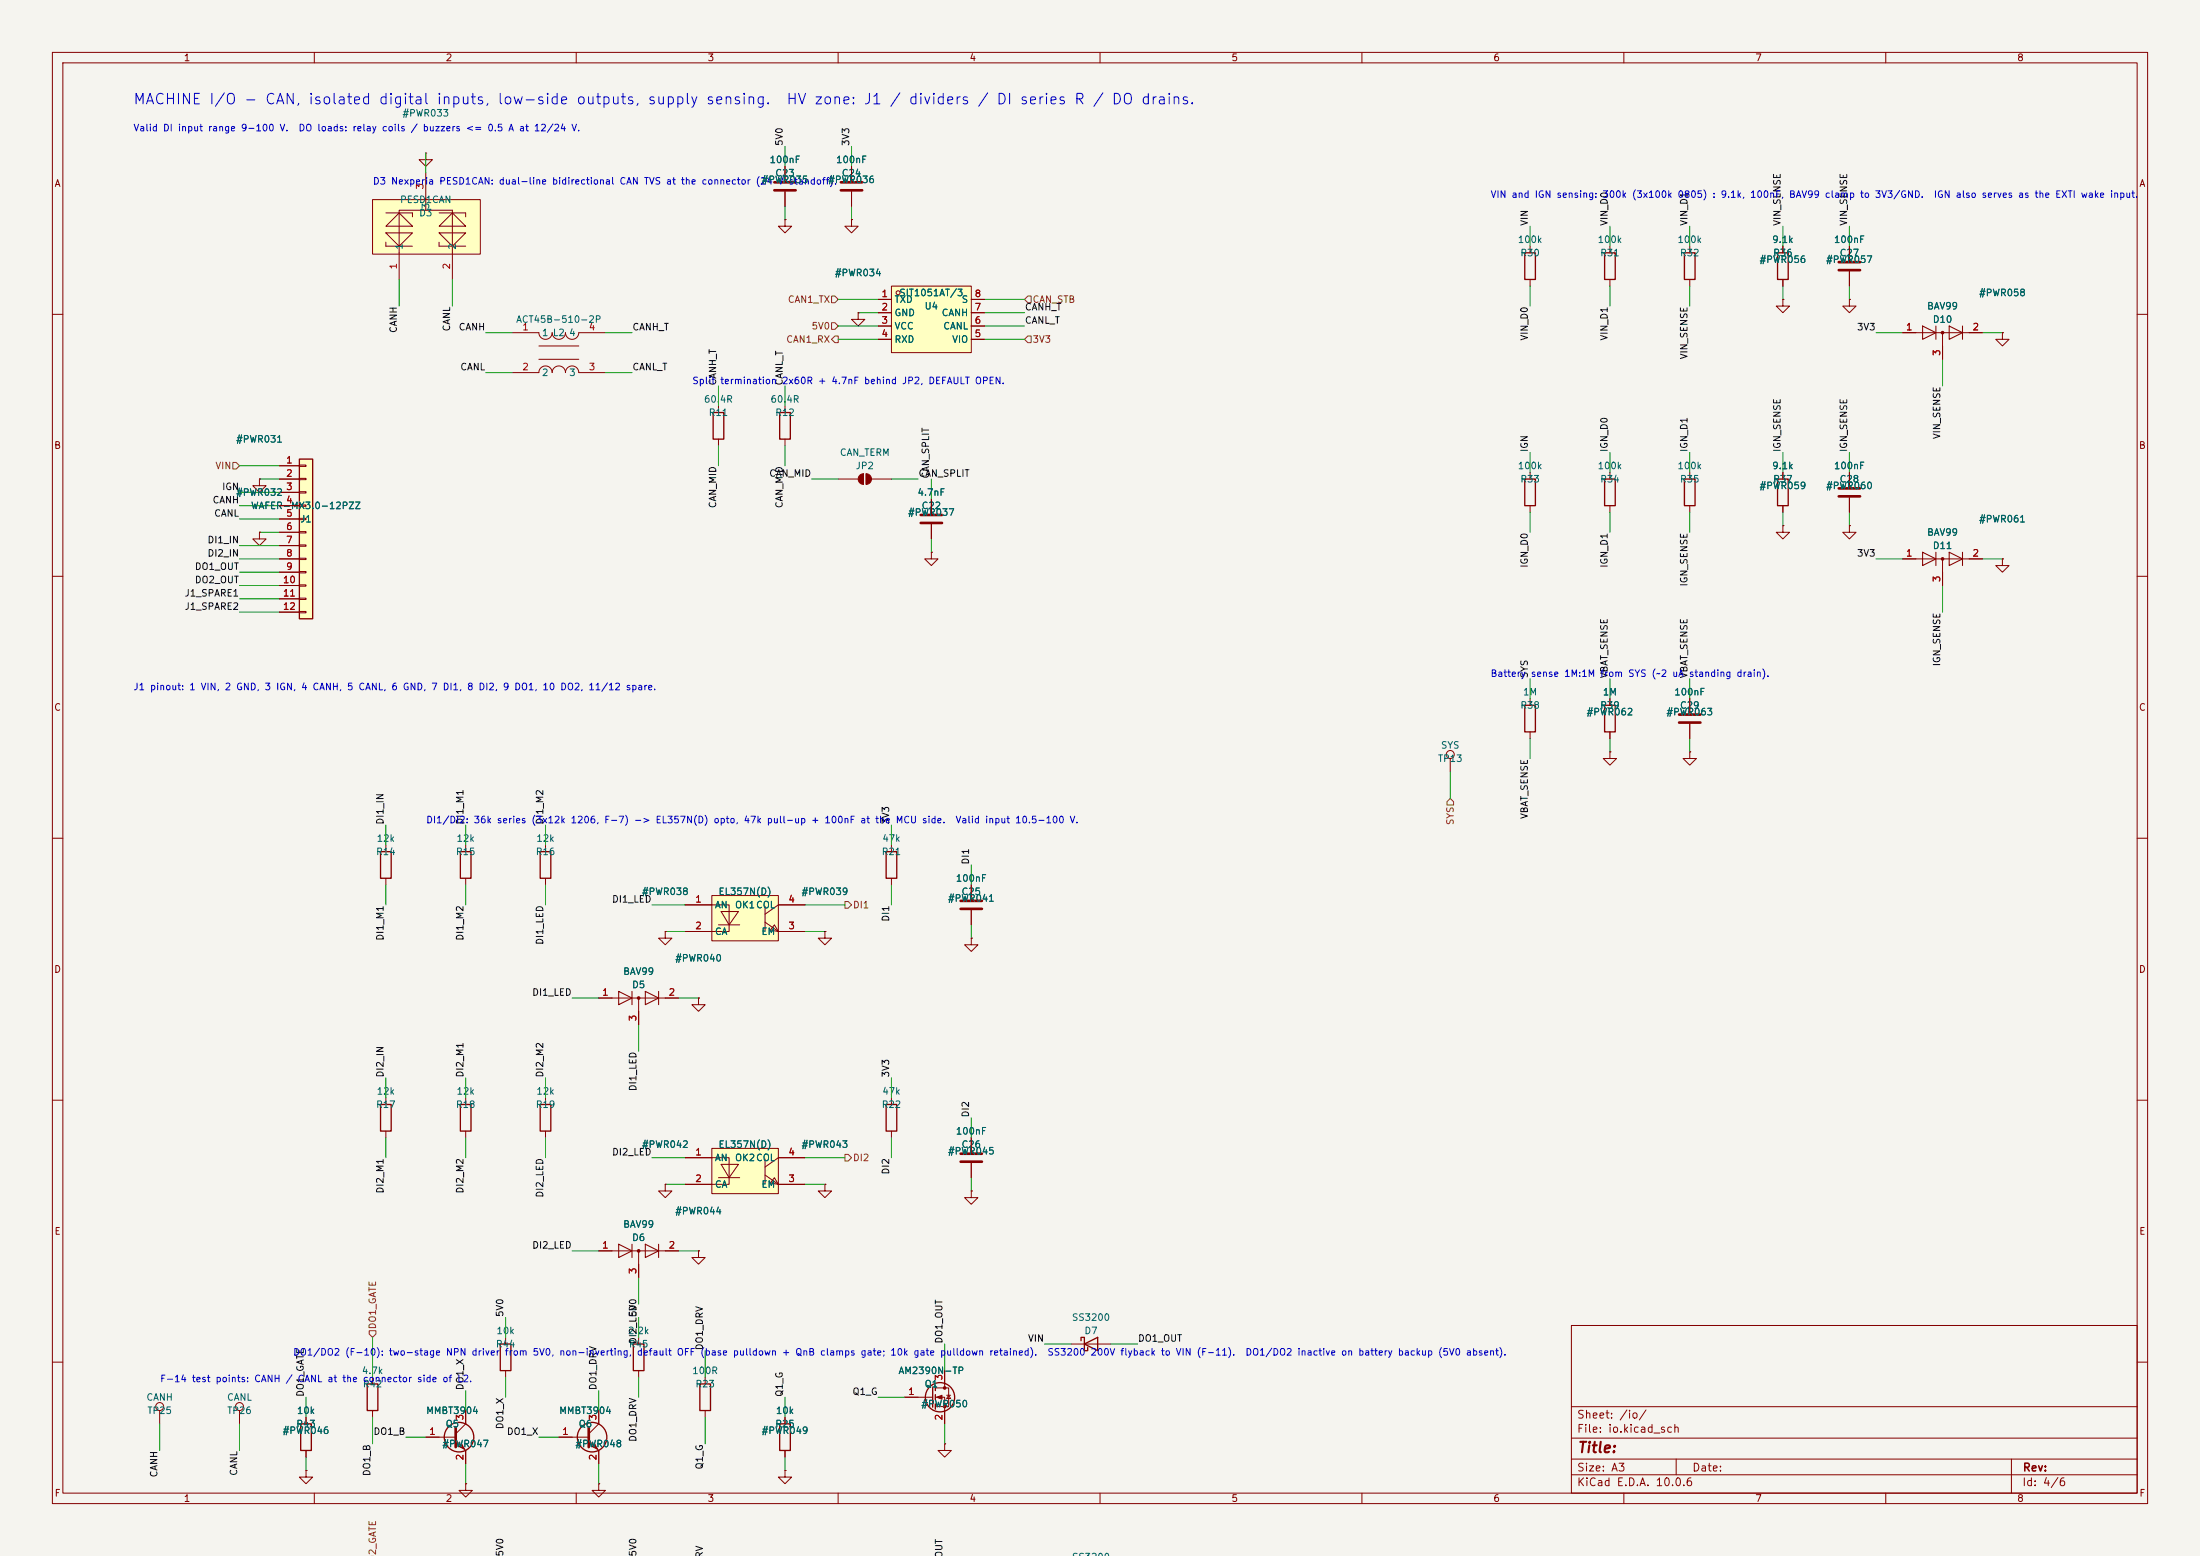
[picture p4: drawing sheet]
<svg xmlns="http://www.w3.org/2000/svg" width="420mm" height="297mm" viewBox="0 0 420 297" stroke-linecap="round" stroke-linejoin="round" font-family="sans-serif">
<path d="M0 0h420v297h-420z" fill="#f5f4ef" stroke="#f5f4ef" stroke-width=".19"/>
<g fill="none" stroke="#840000" stroke-width=".19">
<path d="M10 10h400v277h-400zM12 12h396v273h-396zM60 10v2M110 10v2M160 10v2M210 10v2M260 10v2M310 10v2M360 10v2M149.9 31.8v2.7M149.9 36.6v2.8M10 60h2"/>
<path d="M97.8 63.5h5.1a1.27 1.27 0 0 0 1.2 1.3 1.27 1.27 0 0 0 1.3-1.3 1.27 1.27 0 0 0 1.3 1.3 1.27 1.27 0 0 0 1.2-1.3 1.27 1.27 0 0 0 1.3 1.3 1.27 1.27 0 0 0 1.3-1.3h5.1M97.8 71.1h5.1a1.27 1.27 0 0 1 1.2-1.2 1.27 1.27 0 0 1 1.3 1.2 1.27 1.27 0 0 1 1.3-1.2 1.27 1.27 0 0 1 1.2 1.2 1.27 1.27 0 0 1 1.3-1.2 1.27 1.27 0 0 1 1.3 1.2h5.1M102.9 66h7.6M102.9 68.6h7.6M137.2 77.5v1.2M408 60h2M137.2 83.8v1.3M10 110h2M408 110h2M10 160h2M408 160h2M10 210h2"/>
<path d="M170.2 209.6v1.2M170.2 215.9v1.3M185.4 217.2v2.8M408 210h2M114.3 238.8h15.2M121.9 238.8v5M133.3 238.8v1.2h1.3l-1.3 1.3-1.2-1.3h1.2M133.3 238.8h.1M157.5 226.1v1.2h1.2l-1.2 1.3-1.3-1.3h1.3M157.5 226.1h.1M185.4 227.3v1.3h1.3l-1.3 1.3-1.3-1.3h1.3M185.4 227.3h.1"/>
<path d="M185.4 222v2.8M300 253h108v32h-108zM10 260h2M300 278.5h108M300 274.5h108M300 268.5h108M320 278.5v3M384 278.5v6.5M408 260h2M60 285v2M110 285v2M160 285v2"/>
<path d="M210 285v2M260 285v2M300 281.5h108M310 285v2M360 285v2"/>
</g>
<path d="M147.8 34.8h4.1M147.8 36.3h4.1M183.4 220.2h4.1M183.4 221.7h4.1" fill="none" stroke="#840000" stroke-width=".51"/>
<path d="M118.1 237.5l2.5 1.3-2.5 1.2zM120.6 237.5v2.5M123.2 237.5l2.5 1.3-2.5 1.2zM125.7 237.5v2.5" fill="none" stroke="#840000" stroke-width=".2"/>
<circle cx="121.9" cy="238.8" r=".25" fill="#840000" stroke="#840000" stroke-width=".19"/>
<path d="M136.1 78.7h2.1v5.1h-2.1zM169.2 210.8h2v5.1h-2z" fill="none" stroke="#840000" stroke-width=".25"/>
<g fill="#ffffc2">
<path d="M135.9 219.2h12.7v8.6h-12.7z"/>
<path d="M137.7 222.2h3.3l-1.8 2.6z"/>
<path d="M147.8 224.8l.8 1.3-1.5-.3z"/>
</g>
<g fill="none" stroke="#840000" stroke-width=".19">
<path d="M81.3 29.2v1.3h1.2l-1.2 1.3-1.3-1.3h1.3M81.3 29.2h.1M162.6 31.8v2.7M162.6 36.6v2.8M162.6 41.9v1.3h1.2l-1.2 1.3-1.3-1.3h1.3M162.6 41.9h.1M149.9 77.5v1.2M149.9 83.8v1.3M49.5 101.6v1.3h1.3l-1.3 1.2-1.2-1.2h1.2M49.5 101.6h.1M185.4 179.1v1.2h1.3l-1.3 1.3-1.3-1.3h1.3M185.4 179.1h.1"/>
<path d="M185.4 168.9v2.8M185.4 173.7v2.8M133.3 190.5v1.3h1.3l-1.3 1.2-1.2-1.2h1.2M133.3 190.5h.1M135.9 219.2h12.7v8.6h-12.7zM130.8 221h8.4v5.1h-8.4M137.2 224.8h4M137.7 222.2h3.3l-1.8 2.6zM146 221.2v4.6M146 224.3l2.6 1.8M147.8 224.8l.8 1.3-1.5-.3zM148.6 226.1h5.1"/>
<path d="M153.7 221h-5.1l-2.6 1.8"/>
</g>
<path d="M148.8 78.7h2.1v5.1h-2.1z" fill="none" stroke="#840000" stroke-width=".25"/>
<path d="M160.5 34.8h4.1M160.5 36.3h4.1M183.4 172h4.1M183.4 173.5h4.1" fill="none" stroke="#840000" stroke-width=".51"/>
<path d="M170.2 54.6h15.2v12.7h-15.2z" fill="#ffffc2"/>
<g fill="none" stroke="#840000" stroke-width=".19">
<path d="M163.8 59.7v1.3h1.3l-1.3 1.2-1.2-1.2h1.2M163.8 59.7h.1M167.6 57.2h2.6M167.6 59.7h2.6M170.2 54.6h15.2v12.7h-15.2zM185.4 57.2h2.6M185.4 59.7h2.6M167.6 62.2h2.6M167.6 64.8h2.6M185.4 62.2h2.6M185.4 64.8h2.6M160 91.4h3.8"/>
<path d="M164.8 90.4v2.1M165.4 90.4v2.1M166.4 91.4h3.8M177.8 95.3v2.7M177.8 100.1v2.8"/>
<circle cx="171.5" cy="55.9" r=".38"/>
</g>
<g fill="#840000" stroke="#840000" stroke-width=".19">
<path d="M164.1 90.7l.7-.3v2.1a1.02 1.02 0 0 1-.9-.7 1.02 1.02 0 0 1 .2-1.1z"/>
<path d="M165.4 90.4a1.02 1.02 0 0 1 1 1 1.02 1.02 0 0 1-1 1.1z"/>
</g>
<path d="M175.8 98.3h4M175.8 99.8h4" fill="none" stroke="#840000" stroke-width=".51"/>
<g fill="#ffffc2">
<path d="M71.1 38.1h20.6v10.4h-20.6z"/>
<path d="M73.7 44.5h5l-2.5 2.5z"/>
<path d="M73.7 43.2l2.5-2.6 2.5 2.6z"/>
<path d="M83.8 44.5h5.1l-2.5 2.5z"/>
<path d="M83.8 43.2l2.6-2.6 2.5 2.6z"/>
</g>
<g fill="none" stroke="#840000" stroke-width=".19">
<path d="M71.1 38.1h20.6v10.4h-20.6zM81.3 33v7.1M73.7 44.5h5l-2.5 2.5zM73.7 43.2l2.5-2.6 2.5 2.6zM73.7 40.6h5v.8M73.7 46.2v.8h5M76.2 53.3v-13.2h10.2v13.2M83.8 44.5h5.1l-2.5 2.5zM83.8 43.2l2.6-2.6 2.5 2.6zM83.8 40.6h5.1v.8M83.8 46.2v.8h5.1M149.9 41.9v1.3h1.2l-1.2 1.3-1.3-1.3h1.3"/>
<path d="M149.9 41.9h.1M49.5 91.4v1.3h1.3l-1.3 1.3-1.2-1.3h1.2M49.5 91.4h.1M292.1 133.4v1.2M292.1 139.7v1.3M127 177.8v1.3h1.3l-1.3 1.2-1.3-1.2h1.3M127 177.8h.1M114.3 190.5h15.2M121.9 190.5v5.1M73.7 209.6v1.2M73.7 215.9v1.3M88.9 209.6v1.2"/>
<path d="M88.9 215.9v1.3M104.1 209.6v1.2M104.1 215.9v1.3M127 226.1v1.2h1.3l-1.3 1.3-1.3-1.3h1.3M127 226.1h.1M96.5 255.3v1.2M121.9 255.3v1.2M30.5 269.2v2.6M45.7 269.2v2.6M58.4 270.5v1.3M58.4 276.9v1.2M71.1 262.9v1.3"/>
<path d="M71.1 269.2v1.3M81.3 274.3h5.7M87 275l1.9 1.9v2.5M88.9 269.2v2.6l-1.9 1.9M96.5 261.6v1.3M106.7 274.3h5.7M112.4 275l1.9 1.9v2.5M114.3 269.2v2.6l-1.9 1.9M121.9 261.6v1.3M134.6 262.9v1.3M134.6 269.2v1.3M149.9 270.5v1.3"/>
<path d="M149.9 276.9v1.2M58.4 280.7v1.2h1.3l-1.3 1.3-1.3-1.3h1.3M58.4 280.7h.1M88.9 283.2v1.3h1.3l-1.3 1.2-1.3-1.2h1.3M88.9 283.2h.1M114.3 283.2v1.3h1.3l-1.3 1.2-1.3-1.2h1.3M114.3 283.2h.1M149.9 280.7v1.2h1.2l-1.2 1.3-1.3-1.3h1.3M149.9 280.7h.1"/>
<circle cx="30.5" cy="268.5" r=".76"/>
<circle cx="45.7" cy="268.5" r=".76"/>
</g>
<g fill="none" stroke="#840000" stroke-width=".25">
<path d="M291.1 134.6h2v5.1h-2zM72.6 210.8h2.1v5.1h-2.1zM87.9 210.8h2v5.1h-2zM103.1 210.8h2.1v5.1h-2.1zM95.5 256.5h2v5.1h-2zM120.9 256.5h2v5.1h-2zM57.4 271.8h2v5.1h-2zM70.1 264.2h2v5h-2zM133.6 264.2h2v5h-2zM148.8 271.8h2.1v5.1h-2.1z"/>
<circle cx="87.6" cy="274.3" r="2.82"/>
<circle cx="113" cy="274.3" r="2.82"/>
</g>
<path d="M87 272.4v3.8M112.4 272.4v3.8" fill="none" stroke="#840000" stroke-width=".51"/>
<g fill="#840000" stroke="#840000" stroke-width=".19">
<path d="M113 276.1l.5-.5 .5 1z"/>
<path d="M87.6 276.1l.5-.5 .5 1z"/>
<circle cx="121.9" cy="190.5" r=".25"/>
</g>
<path d="M118.1 189.2l2.5 1.3-2.5 1.3zM120.6 189.2v2.6M123.2 189.2l2.5 1.3-2.5 1.3zM125.7 189.2v2.6" fill="none" stroke="#840000" stroke-width=".2"/>
<path d="M57.1 87.6h2.6v30.5h-2.6z" fill="#ffffc2"/>
<g fill="none" stroke="#840000" stroke-width=".25">
<path d="M291.1 48.3h2v5h-2zM306.3 48.3h2.1v5h-2.1zM321.6 48.3h2v5h-2zM339.3 48.3h2.1v5h-2.1zM57.1 87.6h2.6v30.5h-2.6zM291.1 91.4h2v5.1h-2zM306.3 91.4h2.1v5.1h-2.1zM321.6 91.4h2v5.1h-2zM339.3 91.4h2.1v5.1h-2.1zM72.6 162.6h2.1v5h-2.1zM103.1 162.6h2.1v5h-2.1zM169.2 162.6h2v5h-2z"/>
<path d="M206.4 255.9v-.6h.6v2.5h.6v-.6M207 256.5l2.5-1.2v2.5zM178.1 264.8v3.8M178.6 264.4v1M178.6 266.2v1M178.6 268v1"/>
<circle cx="179.5" cy="266.7" r="2.79"/>
</g>
<g fill="none" stroke="#840000" stroke-width=".19">
<path d="M292.1 47v1.3M292.1 53.3v1.3M307.3 47v1.3M307.3 53.3v1.3M322.6 47v1.3M322.6 53.3v1.3M340.4 47v1.3M340.4 53.3v1.3M353.1 57.2v1.2h1.2l-1.2 1.3-1.3-1.3h1.3M353.1 57.2h.1M353.1 47v2.8M353.1 51.8v2.8"/>
<path d="M363.2 63.5h15.3M370.8 63.5v5.1M382.3 63.5v1.3h1.2l-1.2 1.2-1.3-1.2h1.3M382.3 63.5h.1M53.3 88.9h3.8M53.3 91.4h3.8M53.3 94h3.8M53.3 96.5h3.8M53.3 99.1h3.8M57.1 88.8h1.3v.2h-1.3zM57.1 91.3h1.3v.3h-1.3zM57.1 93.9h1.3v.2h-1.3z"/>
<path d="M57.1 96.4h1.3v.2h-1.3zM57.1 98.9h1.3v.3h-1.3zM292.1 90.2v1.2M292.1 96.5v1.3M307.3 90.2v1.2M307.3 96.5v1.3M322.6 90.2v1.2M322.6 96.5v1.3M340.4 90.2v1.2M340.4 96.5v1.3M353.1 90.2v2.8M353.1 95v2.8"/>
<path d="M53.3 101.6h3.8M53.3 104.1h3.8M53.3 106.7h3.8M53.3 109.2h3.8M53.3 111.8h3.8M53.3 114.3h3.8M53.3 116.8h3.8M57.1 101.5h1.3v.2h-1.3zM57.1 104h1.3v.3h-1.3zM57.1 106.6h1.3v.2h-1.3zM57.1 109.1h1.3v.2h-1.3zM57.1 111.6h1.3v.3h-1.3z"/>
<path d="M57.1 114.2h1.3v.2h-1.3zM57.1 116.7h1.3v.3h-1.3zM177.8 105.4v1.3h1.3l-1.3 1.3-1.3-1.3h1.3M177.8 105.4h.1M363.2 106.7h15.3M370.8 106.7v5.1M382.3 106.7v1.3h1.2l-1.2 1.2-1.3-1.2h1.3M382.3 106.7h.1M322.6 133.4v2.7M322.6 138.2v2.8M276.9 144.8v2.5M307.3 143.5v1.3h1.3l-1.3 1.3-1.2-1.3h1.2"/>
<path d="M307.3 143.5h.1M73.7 161.3v1.3M73.7 167.6v1.3M104.1 161.3v1.3M104.1 167.6v1.3M170.2 161.3v1.3M170.2 167.6v1.3M204.5 256.5h7.6M172.7 266.7h5.4M178.6 264.9h2.5v3.6h-2.5M178.6 266.7h1.7v5.1M180.3 275.6v1.3h1.3l-1.3 1.2-1.2-1.2h1.2"/>
<path d="M180.3 275.6h.1M180.3 261.6v3.3M180.7 266.3h.8M181.1 266.3l.4 .7h-.8z"/>
<circle cx="276.9" cy="144" r=".76"/>
</g>
<path d="M351 50h4.1M351 51.6h4.1M351 93.2h4.1M351 94.7h4.1M320.5 136.4h4.1M320.5 137.9h4.1" fill="none" stroke="#840000" stroke-width=".51"/>
<path d="M367 62.2l2.6 1.3-2.6 1.3zM369.6 62.2v2.6M372.1 62.2l2.5 1.3-2.5 1.3zM374.6 62.2v2.6M367 105.4l2.6 1.3-2.6 1.3zM369.6 105.4v2.6M372.1 105.4l2.5 1.3-2.5 1.3zM374.6 105.4v2.6" fill="none" stroke="#840000" stroke-width=".2"/>
<g fill="#840000" stroke="#840000" stroke-width=".19">
<path d="M178.8 266.7l1-.4v.8z"/>
<circle cx="370.8" cy="63.5" r=".25"/>
<circle cx="180.3" cy="264.9" r=".25"/>
<circle cx="180.3" cy="268.5" r=".25"/>
<circle cx="370.8" cy="106.7" r=".25"/>
</g>
<g fill="#ffffc2">
<path d="M135.9 170.9h12.7v8.7h-12.7z"/>
<path d="M137.7 174h3.3l-1.8 2.5z"/>
<path d="M147.8 176.5l.8 1.3-1.5-.3z"/>
</g>
<g fill="none" stroke="#840000" stroke-width=".19">
<path d="M149.9 31.8v2.7M149.9 36.6v2.8M162.6 31.8v2.7M162.6 36.6v2.8M149.9 41.9h.1M162.6 41.9h.1M163.8 59.7h.1M167.6 57.2h2.6M167.6 59.7h2.6M185.4 57.2h2.6M185.4 59.7h2.6M340.4 57.2v1.2h1.2l-1.2 1.3-1.3-1.3h1.3"/>
<path d="M340.4 57.2h.1M340.4 47v1.3M340.4 53.3v1.3M353.1 57.2h.1M353.1 47v2.8M353.1 51.8v2.8M167.6 62.2h2.6M167.6 64.8h2.6M185.4 62.2h2.6M185.4 64.8h2.6M363.2 63.5h2.6M370.8 66v2.6"/>
<path d="M375.9 63.5h2.6M382.3 63.5h.1M49.5 91.4h.1M53.3 88.9h3.8M53.3 91.4h3.8M53.3 94h3.8M53.3 96.5h3.8M53.3 99.1h3.8M177.8 95.3v2.7M340.4 90.2v1.2M340.4 96.5v1.3M353.1 90.2v2.8"/>
<path d="M353.1 95v2.8M49.5 101.6h.1M53.3 101.6h3.8M53.3 104.1h3.8M53.3 106.7h3.8M53.3 109.2h3.8M53.3 111.8h3.8M53.3 114.3h3.8M53.3 116.8h3.8M177.8 105.4h.1M177.8 100.1v2.8M340.4 100.3v1.3h1.2l-1.2 1.3-1.3-1.3h1.3"/>
<path d="M340.4 100.3h.1M353.1 100.3v1.3h1.2l-1.2 1.3-1.3-1.3h1.3M353.1 100.3h.1M363.2 106.7h2.6M370.8 109.2v2.6M375.9 106.7h2.6M382.3 106.7h.1M307.3 133.4v1.2M307.3 139.7v1.3M322.6 133.4v2.7M322.6 138.2v2.8M307.3 143.5h.1"/>
<path d="M322.6 143.5v1.3h1.2l-1.2 1.3-1.3-1.3h1.3M322.6 143.5h.1M88.9 161.3v1.3M88.9 167.6v1.3M127 177.8h.1M130.8 172.7h8.4v5.1h-8.4M135.9 170.9h12.7v8.7h-12.7zM137.2 176.5h4M137.7 174h3.3l-1.8 2.5zM146 173v4.5M146 176l2.6 1.8M147.8 176.5l.8 1.3-1.5-.3z"/>
<path d="M148.6 177.8h5.1M153.7 172.7h-5.1l-2.6 1.8M157.5 177.8v1.3h1.2l-1.2 1.2-1.3-1.2h1.3M157.5 177.8h.1M185.4 179.1h.1M185.4 168.9v2.8M185.4 173.7v2.8M114.3 190.5h2.5M121.9 193v2.6M127 190.5h2.5M133.3 190.5h.1M185.4 217.2v2.8"/>
<path d="M114.3 238.8h2.5M127 226.1h.1M127 238.8h2.5M130.8 221h5.1M130.8 226.1h5.1M133.3 238.8h.1M148.6 221h5.1M148.6 226.1h5.1M157.5 226.1h.1M185.4 227.3h.1M185.4 222v2.8M121.9 241.3v2.5"/>
<path d="M58.4 270.5v1.3M58.4 276.9v1.2M81.3 274.3h2.5M88.9 269.2v2.6M88.9 276.9v2.5M106.7 274.3h2.5M114.3 269.2v2.6M114.3 276.9v2.5M149.9 270.5v1.3M149.9 276.9v1.2M172.7 266.7h2.6M180.3 275.6h.1"/>
<path d="M180.3 261.6v2.6M180.3 269.2v2.6M58.4 280.7h.1M88.9 283.2h.1M114.3 283.2h.1M149.9 280.7h.1"/>
</g>
<path d="M306.3 134.6h2.1v5.1h-2.1zM87.9 162.6h2v5h-2z" fill="none" stroke="#840000" stroke-width=".25"/>
<path d="M158.7 56.5h.7l.6 .7-.6 .6h-.7zM195.6 57.2l.6-.7h.6v1.3h-.6zM158.7 61.6h.7l.6 .6-.6 .7h-.7zM159.4 64.1h.6v1.3h-.6l-.7-.6zM196.2 64.1h.6v1.3h-.6l-.6-.6zM44.4 88.3h.7l.6 .6-.6 .6h-.7zM276.9 152.4l.6 .6v.7h-1.3v-.7zM161.3 172.1h.6l.7 .6-.7 .7h-.6zM161.3 220.3h.6l.7 .7-.7 .6h-.6zM70.5 254h1.3v.6l-.7 .7-.6-.7z" fill="none" stroke="#725600" stroke-width=".19"/>
<g fill="none" stroke="#009600" stroke-width=".19">
<path d="M81.3 29.2v3.8M149.9 27.9v3.9M149.9 39.4v2.5M162.6 27.9v3.9M162.6 39.4v2.5M76.2 53.3v5.1M86.4 53.3v5.1M160 57.2h7.6M163.8 59.7h3.8M188 59.7h7.6M188 57.2h7.6M292.1 43.2v3.8"/>
<path d="M292.1 54.6v3.8M307.3 43.2v3.8M307.3 54.6v3.8M322.6 43.2v3.8M322.6 54.6v3.8M340.4 43.2v3.8M340.4 54.6v2.6M353.1 43.2v3.8M353.1 54.6v2.6M92.7 63.5h5.1M92.7 71.1h5.1M115.6 63.5h5"/>
<path d="M115.6 71.1h5M137.2 73.7v3.8M149.9 73.7v3.8M160 64.8h7.6M160 62.2h7.6M188 64.8h7.6M188 62.2h7.6M358.1 63.5h5.1M370.8 68.6v5.1M378.5 63.5h3.8M45.7 99.1h7.6M45.7 96.5h7.6"/>
<path d="M45.7 94h7.6M45.7 88.9h7.6M49.5 91.4h3.8M137.2 85.1v3.8M149.9 85.1v3.8M154.9 91.4h5.1M170.2 91.4h5.1M177.8 91.4v3.9M292.1 86.4v3.8M292.1 97.8v3.8M307.3 86.4v3.8M307.3 97.8v3.8"/>
<path d="M322.6 86.4v3.8M322.6 97.8v3.8M340.4 86.4v3.8M340.4 97.8v2.5M353.1 86.4v3.8M353.1 97.8v2.5M45.7 114.3h7.6M45.7 106.7h7.6M45.7 116.8h7.6M45.7 111.8h7.6M45.7 109.2h7.6M45.7 104.1h7.6"/>
<path d="M49.5 101.6h3.8M177.8 102.9v2.5M358.1 106.7h5.1M370.8 111.8v5M378.5 106.7h3.8M292.1 129.5v3.9M307.3 129.5v3.9M322.6 129.5v3.9M73.7 157.5v3.8M88.9 157.5v3.8M104.1 157.5v3.8M170.2 157.5v3.8"/>
<path d="M276.9 147.3v5.1M292.1 141v3.8M307.3 141v2.5M322.6 141v2.5M73.7 168.9v3.8M88.9 168.9v3.8M104.1 168.9v3.8M124.5 172.7h6.3M127 177.8h3.8M153.7 172.7h7.6M153.7 177.8h3.8M170.2 168.9v3.8"/>
<path d="M185.4 165.1v3.8M185.4 176.5v2.6M109.2 190.5h5.1M121.9 195.6v5.1M129.5 190.5h3.8M73.7 205.7v3.9M73.7 217.2v3.8M88.9 205.7v3.9M88.9 217.2v3.8M104.1 205.7v3.9M104.1 217.2v3.8M170.2 205.7v3.9"/>
<path d="M170.2 217.2v3.8M185.4 213.4v3.8M109.2 238.8h5.1M124.5 221h6.3M127 226.1h3.8M129.5 238.8h3.8M153.7 226.1h3.8M153.7 221h7.6M185.4 224.8v2.5M71.1 255.3v7.6M96.5 251.5v3.8M121.9 243.8v5.1"/>
<path d="M121.9 251.5v3.8M134.6 257.8v5.1M180.3 256.5v5.1M199.4 256.5h5.1M212.1 256.5h5.1M30.5 271.8v5.1M45.7 271.8v5.1M58.4 266.7v3.8M58.4 278.1v2.6M71.1 270.5v5.1M77.5 274.3h3.8M88.9 265.4v3.8"/>
<path d="M88.9 279.4v3.8M96.5 262.9v3.8M102.9 274.3h3.8M114.3 265.4v3.8M114.3 279.4v3.8M121.9 262.9v3.8M134.6 270.5v5.1M149.9 266.7v3.8M149.9 278.1v2.6M167.6 266.7h5.1M180.3 271.8v3.8"/>
</g>
<g font-size="2" fill="#0000c2">
<text x="25.3" y="20.4">MACHINE I/O - CAN, isolated digital inputs, low-side outputs, supply sensing.</text>
<text x="150" y="20.4">HV zone: J1 / dividers / DI series R / DO drains.</text>
</g>
<text font-size="2" fill="#840000" x="301" y="277.8">Title:</text>
<g font-size="1.5" fill="#840000">
<text x="300.9" y="273.8">File: io.kicad_sch</text>
<text x="300.9" y="271.1">Sheet: /io/</text>
<text x="300.9" y="281.2">Size: A3</text>
<text x="322.9" y="281.2">Date:</text>
<text x="386" y="281.2">Rev:</text>
<text x="300.9" y="284">KiCad E.D.A. 10.0.6</text>
<text x="385.9" y="284">Id: 4/6</text>
</g>
<g font-size="1.3" fill="#840000">
<text x="35" y="12">1</text>
<text x="85" y="12">2</text>
<text x="135" y="12">3</text>
<text x="185" y="12">4</text>
<text x="235" y="12">5</text>
<text x="285" y="12">6</text>
<text x="335" y="12">7</text>
<text x="385" y="12">8</text>
<text x="10.3" y="36">A</text>
<text x="408.3" y="36">A</text>
<text x="10.2" y="86">B</text>
<text x="408.2" y="86">B</text>
<text x="10.2" y="136">C</text>
<text x="408.2" y="136">C</text>
<text x="10.2" y="186">D</text>
<text x="408.2" y="186">D</text>
<text x="10.3" y="236">E</text>
<text x="408.3" y="236">E</text>
<text x="10.3" y="286">F</text>
<text x="35" y="287">1</text>
<text x="85" y="287">2</text>
<text x="135" y="287">3</text>
<text x="185" y="287">4</text>
<text x="235" y="287">5</text>
<text x="285" y="287">6</text>
<text x="335" y="287">7</text>
<text x="385" y="287">8</text>
<text x="408.3" y="286">F</text>
</g>
<g font-size="1.3" fill="#006464">
<text x="76.7" y="22.6">#PWR033</text>
<text x="145.3" y="35.3">#PWR035</text>
<text x="146.8" y="31.4">100nF</text>
<text x="147.9" y="34">C23</text>
<text x="158" y="35.3">#PWR036</text>
<text x="159.5" y="31.4">100nF</text>
<text x="160.6" y="34">C24</text>
<text x="76.3" y="39.1">PESD1CAN</text>
<text x="79.9" y="41.6">D3</text>
<text x="82.2" y="40" transform="rotate(-90 82.2 40)">3</text>
<text x="77.2" y="47.8" transform="rotate(-90 77.2 47.8)">1</text>
<text x="87.3" y="47.8" transform="rotate(-90 87.3 47.8)">2</text>
<text x="289.6" y="46.7">100k</text>
<text x="304.9" y="46.7">100k</text>
<text x="320.1" y="46.7">100k</text>
<text x="338.2" y="46.7">9.1k</text>
<text x="350" y="46.7">100nF</text>
<text x="159.3" y="53">#PWR034</text>
<text x="290.1" y="49.2">R30</text>
<text x="305.4" y="49.2">R31</text>
<text x="320.6" y="49.2">R32</text>
<text x="335.8" y="50.5">#PWR056</text>
<text x="338.4" y="49.2">R36</text>
<text x="348.5" y="50.5">#PWR057</text>
<text x="351.1" y="49.2">C27</text>
<text x="170.7" y="58.1">TXD</text>
<text x="171.6" y="56.8">SIT1051AT/3</text>
<text x="176.4" y="59.4">U4</text>
<text x="183.5" y="58.1">S</text>
<text x="367.8" y="59.4">BAV99</text>
<text x="377.7" y="56.8">#PWR058</text>
<text x="98.4" y="61.9">ACT45B-510-2P</text>
<text x="103.4" y="64.5">1 L2</text>
<text x="108.5" y="64.5">4</text>
<text x="170.7" y="60.7">GND</text>
<text x="170.7" y="63.2">VCC</text>
<text x="170.7" y="65.7">RXD</text>
<text x="179.7" y="60.7">CANH</text>
<text x="180" y="63.2">CANL</text>
<text x="181.7" y="65.7">VIO</text>
<text x="368.9" y="61.9">D10</text>
<text x="103.4" y="72.1">2</text>
<text x="108.5" y="72.1">3</text>
<text x="134.3" y="77.2">60.4R</text>
<text x="147" y="77.2">60.4R</text>
<text x="135.2" y="79.7">R11</text>
<text x="147.9" y="79.7">R12</text>
<text x="45" y="84.8">#PWR031</text>
<text x="160.2" y="87.3">CAN_TERM</text>
<text x="163.2" y="89.9">JP2</text>
<text x="289.6" y="89.9">100k</text>
<text x="304.9" y="89.9">100k</text>
<text x="320.1" y="89.9">100k</text>
<text x="338.2" y="89.9">9.1k</text>
<text x="350" y="89.9">100nF</text>
<text x="45" y="94.9">#PWR032</text>
<text x="175" y="94.9">4.7nF</text>
<text x="290.1" y="92.4">R33</text>
<text x="305.4" y="92.4">R34</text>
<text x="320.6" y="92.4">R35</text>
<text x="335.8" y="93.7">#PWR059</text>
<text x="338.4" y="92.4">R37</text>
<text x="348.5" y="93.7">#PWR060</text>
<text x="351.1" y="92.4">C28</text>
<text x="47.8" y="97.5">WAFER-MX3.0-12PZZ</text>
<text x="57.2" y="100">J1</text>
<text x="173.2" y="98.8">#PWR037</text>
<text x="175.8" y="97.5">C22</text>
<text x="377.7" y="100">#PWR061</text>
<text x="367.8" y="102.6">BAV99</text>
<text x="368.9" y="105.1">D11</text>
<text x="290.1" y="135.6">R38</text>
<text x="290.6" y="133">1M</text>
<text x="302.8" y="136.9">#PWR062</text>
<text x="305.4" y="135.6">R39</text>
<text x="305.9" y="133">1M</text>
<text x="318" y="136.9">#PWR063</text>
<text x="319.5" y="133">100nF</text>
<text x="320.6" y="135.6">C29</text>
<text x="275" y="143.2">SYS</text>
<text x="274.4" y="145.7">TP13</text>
<text x="71.8" y="161">12k</text>
<text x="87" y="161">12k</text>
<text x="102.3" y="161">12k</text>
<text x="168.3" y="161">47k</text>
<text x="71.7" y="163.5">R14</text>
<text x="86.9" y="163.5">R15</text>
<text x="102.2" y="163.5">R16</text>
<text x="168.2" y="163.5">R21</text>
<text x="122.4" y="171.1">#PWR038</text>
<text x="136.4" y="173.7">AN</text>
<text x="137.1" y="171.1">EL357N(D)</text>
<text x="140.2" y="173.7">OK1COL</text>
<text x="152.9" y="171.1">#PWR039</text>
<text x="180.8" y="172.4">#PWR041</text>
<text x="182.4" y="168.6">100nF</text>
<text x="183.4" y="171.1">C25</text>
<text x="136.4" y="178.8">CA</text>
<text x="145.3" y="178.8">EM</text>
<text x="128.8" y="183.8">#PWR040</text>
<text x="118.9" y="186.4">BAV99</text>
<text x="120.6" y="188.9">D5</text>
<text x="71.8" y="209.2">12k</text>
<text x="87" y="209.2">12k</text>
<text x="102.3" y="209.2">12k</text>
<text x="168.3" y="209.2">47k</text>
<text x="71.7" y="211.8">R17</text>
<text x="86.9" y="211.8">R18</text>
<text x="102.2" y="211.8">R19</text>
<text x="168.2" y="211.8">R22</text>
<text x="122.4" y="219.4">#PWR042</text>
<text x="136.4" y="221.9">AN</text>
<text x="137.1" y="219.4">EL357N(D)</text>
<text x="140.2" y="221.9">OK2COL</text>
<text x="152.9" y="219.4">#PWR043</text>
<text x="180.8" y="220.7">#PWR045</text>
<text x="182.4" y="216.9">100nF</text>
<text x="183.4" y="219.4">C26</text>
<text x="136.4" y="227">CA</text>
<text x="145.3" y="227">EM</text>
<text x="128.8" y="232.1">#PWR044</text>
<text x="118.9" y="234.6">BAV99</text>
<text x="120.6" y="237.2">D6</text>
<text x="94.5" y="257.5">R44</text>
<text x="94.7" y="255">10k</text>
<text x="119.8" y="255">2.2k</text>
<text x="119.9" y="257.5">R45</text>
<text x="204.5" y="252.4">SS3200</text>
<text x="206.9" y="255">D7</text>
<text x="69" y="262.6">4.7k</text>
<text x="132" y="262.6">100R</text>
<text x="171.4" y="262.6">AM2390N-TP</text>
<text x="27.8" y="267.7">CANH</text>
<text x="43.2" y="267.7">CANL</text>
<text x="69.1" y="265.1">R42</text>
<text x="132.6" y="265.1">R23</text>
<text x="175.8" y="268.9">#PWR050</text>
<text x="176.4" y="265.1">Q1</text>
<text x="28" y="270.2">TP25</text>
<text x="43.3" y="270.2">TP26</text>
<text x="53.8" y="274">#PWR046</text>
<text x="56.4" y="272.7">R43</text>
<text x="56.6" y="270.2">10k</text>
<text x="81.2" y="270.2">MMBT3904</text>
<text x="85" y="272.7">Q5</text>
<text x="106.6" y="270.2">MMBT3904</text>
<text x="110.4" y="272.7">Q6</text>
<text x="145.3" y="274">#PWR049</text>
<text x="147.9" y="272.7">R25</text>
<text x="148" y="270.2">10k</text>
<text x="84.3" y="276.6">#PWR047</text>
<text x="109.7" y="276.6">#PWR048</text>
</g>
<g font-size="1.3" fill="#0000c2">
<text x="25.4" y="25.4">Valid DI input range 9-100 V.</text>
<text x="56.9" y="25.4">DO loads: relay coils / buzzers &lt;= 0.5 A at 12/24 V.</text>
<text x="71.1" y="35.5">D3 Nexperia PESD1CAN: dual-line bidirectional CAN TVS at the connector (24 V standoff).</text>
<text x="284.5" y="38.1">VIN and IGN sensing: 300k (3x100k 0805) : 9.1k, 100nF, BAV99 clamp to 3V3/GND.</text>
<text x="369.1" y="38.1">IGN also serves as the EXTI wake input.</text>
<text x="132.1" y="73.6">Split termination 2x60R + 4.7nF behind JP2, DEFAULT OPEN.</text>
<text x="284.5" y="129.5">Battery sense 1M:1M from SYS (~2 uA standing drain).</text>
<text x="25.4" y="132.1">J1 pinout: 1 VIN, 2 GND, 3 IGN, 4 CANH, 5 CANL, 6 GND, 7 DI1, 8 DI2, 9 DO1, 10 DO2, 11/12 spare.</text>
<text x="81.3" y="157.5">DI1/DI2: 36k series (3x12k 1206, F-7) -&gt; EL357N(D) opto, 47k pull-up + 100nF at the MCU side.</text>
<text x="182.3" y="157.5">Valid input 10.5-100 V.</text>
<text x="55.9" y="259.1">DO1/DO2 (F-10): two-stage NPN driver</text>
<text x="96.3" y="259.1">from 5V0, non-inverting,</text>
<text x="121.5" y="259.1">default OFF (base pulldown + QnB clamps gate; 10k gate pulldown retained).</text>
<text x="199.8" y="259.1">SS3200 200V flyback to VIN (F-11).</text>
<text x="237.6" y="259.1">DO1/DO2 inactive on battery backup (5V0 absent).</text>
<text x="30.5" y="264.1">F-14 test points: CANH / CANL at the connector side of L2.</text>
</g>
<g font-size="1.3" fill="#0f0f0f">
<text x="149.7" y="28" transform="rotate(-90 149.7 28)">5V0</text>
<text x="162.4" y="28" transform="rotate(-90 162.4 28)">3V3</text>
<text x="292" y="43.2" transform="rotate(-90 292 43.2)">VIN</text>
<text x="307.2" y="43.2" transform="rotate(-90 307.2 43.2)">VIN_D0</text>
<text x="322.5" y="43.2" transform="rotate(-90 322.5 43.2)">VIN_D1</text>
<text x="340.2" y="43.2" transform="rotate(-90 340.2 43.2)">VIN_SENSE</text>
<text x="352.9" y="43.2" transform="rotate(-90 352.9 43.2)">VIN_SENSE</text>
<text x="195.6" y="59.6">CANH_T</text>
<text x="76.1" y="63.7" transform="rotate(-90 76.1 63.7)">CANH</text>
<text x="86.2" y="63.4" transform="rotate(-90 86.2 63.4)">CANL</text>
<text x="87.5" y="63.4">CANH</text>
<text x="120.6" y="63.4">CANH_T</text>
<text x="195.6" y="62.1">CANL_T</text>
<text x="292" y="65.1" transform="rotate(-90 292 65.1)">VIN_D0</text>
<text x="307.2" y="65.1" transform="rotate(-90 307.2 65.1)">VIN_D1</text>
<text x="354.4" y="63.4">3V3</text>
<text x="87.8" y="71">CANL</text>
<text x="120.6" y="71">CANL_T</text>
<text x="322.5" y="68.7" transform="rotate(-90 322.5 68.7)">VIN_SENSE</text>
<text x="137" y="73.7" transform="rotate(-90 137 73.7)">CANH_T</text>
<text x="149.7" y="73.7" transform="rotate(-90 149.7 73.7)">CANL_T</text>
<text x="370.7" y="83.9" transform="rotate(-90 370.7 83.9)">VIN_SENSE</text>
<text x="292" y="86.4" transform="rotate(-90 292 86.4)">IGN</text>
<text x="307.2" y="86.4" transform="rotate(-90 307.2 86.4)">IGN_D0</text>
<text x="322.5" y="86.4" transform="rotate(-90 322.5 86.4)">IGN_D1</text>
<text x="340.2" y="86.4" transform="rotate(-90 340.2 86.4)">IGN_SENSE</text>
<text x="352.9" y="86.4" transform="rotate(-90 352.9 86.4)">IGN_SENSE</text>
<text x="42.3" y="93.9">IGN</text>
<text x="175.2" y="91.3">CAN_SPLIT</text>
<text x="177.7" y="91.5" transform="rotate(-90 177.7 91.5)">CAN_SPLIT</text>
<text x="40.5" y="96.4">CANH</text>
<text x="40.8" y="98.9">CANL</text>
<text x="137" y="97.1" transform="rotate(-90 137 97.1)">CAN_MID</text>
<text x="149.7" y="97.1" transform="rotate(-90 149.7 97.1)">CAN_MID</text>
<text x="39.5" y="104">DI1_IN</text>
<text x="39.5" y="106.6">DI2_IN</text>
<text x="354.4" y="106.6">3V3</text>
<text x="37.1" y="109.1">DO1_OUT</text>
<text x="37.1" y="111.6">DO2_OUT</text>
<text x="292" y="108.5" transform="rotate(-90 292 108.5)">IGN_D0</text>
<text x="307.2" y="108.5" transform="rotate(-90 307.2 108.5)">IGN_D1</text>
<text x="322.5" y="112" transform="rotate(-90 322.5 112)">IGN_SENSE</text>
<text x="35.2" y="116.7">J1_SPARE2</text>
<text x="35.2" y="114.2">J1_SPARE1</text>
<text x="292" y="129.6" transform="rotate(-90 292 129.6)">SYS</text>
<text x="307.2" y="129.6" transform="rotate(-90 307.2 129.6)">VBAT_SENSE</text>
<text x="322.5" y="129.6" transform="rotate(-90 322.5 129.6)">VBAT_SENSE</text>
<text x="370.7" y="127.3" transform="rotate(-90 370.7 127.3)">IGN_SENSE</text>
<text x="73.5" y="157.5" transform="rotate(-90 73.5 157.5)">DI1_IN</text>
<text x="88.8" y="157.5" transform="rotate(-90 88.8 157.5)">DI1_M1</text>
<text x="104" y="157.5" transform="rotate(-90 104 157.5)">DI1_M2</text>
<text x="170.1" y="157.5" transform="rotate(-90 170.1 157.5)">3V3</text>
<text x="292" y="156.4" transform="rotate(-90 292 156.4)">VBAT_SENSE</text>
<text x="185.3" y="165.1" transform="rotate(-90 185.3 165.1)">DI1</text>
<text x="116.7" y="172.6">DI1_LED</text>
<text x="73.5" y="179.7" transform="rotate(-90 73.5 179.7)">DI1_M1</text>
<text x="88.8" y="179.7" transform="rotate(-90 88.8 179.7)">DI1_M2</text>
<text x="170.1" y="176" transform="rotate(-90 170.1 176)">DI1</text>
<text x="104" y="180.4" transform="rotate(-90 104 180.4)">DI1_LED</text>
<text x="101.5" y="190.4">DI1_LED</text>
<text x="73.5" y="205.8" transform="rotate(-90 73.5 205.8)">DI2_IN</text>
<text x="88.8" y="205.8" transform="rotate(-90 88.8 205.8)">DI2_M1</text>
<text x="104" y="205.8" transform="rotate(-90 104 205.8)">DI2_M2</text>
<text x="121.8" y="208.4" transform="rotate(-90 121.8 208.4)">DI1_LED</text>
<text x="170.1" y="205.8" transform="rotate(-90 170.1 205.8)">3V3</text>
<text x="185.3" y="213.4" transform="rotate(-90 185.3 213.4)">DI2</text>
<text x="116.7" y="220.9">DI2_LED</text>
<text x="73.5" y="227.9" transform="rotate(-90 73.5 227.9)">DI2_M1</text>
<text x="88.8" y="227.9" transform="rotate(-90 88.8 227.9)">DI2_M2</text>
<text x="170.1" y="224.3" transform="rotate(-90 170.1 224.3)">DI2</text>
<text x="104" y="228.7" transform="rotate(-90 104 228.7)">DI2_LED</text>
<text x="101.5" y="238.6">DI2_LED</text>
<text x="96.4" y="251.5" transform="rotate(-90 96.4 251.5)">5V0</text>
<text x="121.8" y="251.5" transform="rotate(-90 121.8 251.5)">5V0</text>
<text x="121.8" y="256.6" transform="rotate(-90 121.8 256.6)">DI2_LED</text>
<text x="134.5" y="257.8" transform="rotate(-90 134.5 257.8)">DO1_DRV</text>
<text x="180.2" y="256.6" transform="rotate(-90 180.2 256.6)">DO1_OUT</text>
<text x="196.1" y="256.4">VIN</text>
<text x="217.1" y="256.4">DO1_OUT</text>
<text x="58.3" y="266.7" transform="rotate(-90 58.3 266.7)">DO1_GATE</text>
<text x="88.8" y="265.5" transform="rotate(-90 88.8 265.5)">DO1_X</text>
<text x="114.2" y="265.5" transform="rotate(-90 114.2 265.5)">DO1_DRV</text>
<text x="149.7" y="266.7" transform="rotate(-90 149.7 266.7)">Q1_G</text>
<text x="162.6" y="266.6">Q1_G</text>
<text x="71.2" y="274.2">DO1_B</text>
<text x="96.4" y="272.9" transform="rotate(-90 96.4 272.9)">DO1_X</text>
<text x="96.7" y="274.2">DO1_X</text>
<text x="121.8" y="275.3" transform="rotate(-90 121.8 275.3)">DO1_DRV</text>
<text x="45.6" y="281.8" transform="rotate(-90 45.6 281.8)">CANL</text>
<text x="71" y="281.9" transform="rotate(-90 71 281.9)">DO1_B</text>
<text x="134.5" y="280.6" transform="rotate(-90 134.5 280.6)">Q1_G</text>
<text x="30.4" y="282.1" transform="rotate(-90 30.4 282.1)">CANH</text>
<text x="96.4" y="297.2" transform="rotate(-90 96.4 297.2)">5V0</text>
<text x="121.8" y="297.2" transform="rotate(-90 121.8 297.2)">5V0</text>
<text x="134.5" y="297.5" transform="rotate(-90 134.5 297.5)">RV</text>
<text x="180.2" y="297.5" transform="rotate(-90 180.2 297.5)">OUT</text>
</g>
<g font-size="1.3" fill="#a90000">
<text x="81.1" y="36.3" transform="rotate(-90 81.1 36.3)">3</text>
<text x="76.1" y="51.5" transform="rotate(-90 76.1 51.5)">1</text>
<text x="86.2" y="51.5" transform="rotate(-90 86.2 51.5)">2</text>
<text x="168.2" y="57">1</text>
<text x="168.2" y="59.6">2</text>
<text x="186" y="59.6">7</text>
<text x="186" y="57">8</text>
<text x="99.6" y="63.4">1</text>
<text x="112.3" y="63.4">4</text>
<text x="168.2" y="62.1">3</text>
<text x="168.2" y="64.6">4</text>
<text x="186" y="64.6">5</text>
<text x="186" y="62.1">6</text>
<text x="363.8" y="63.4">1</text>
<text x="376.5" y="63.4">2</text>
<text x="99.6" y="71">2</text>
<text x="112.3" y="71">3</text>
<text x="370.7" y="68" transform="rotate(-90 370.7 68)">3</text>
<text x="54.5" y="88.8">1</text>
<text x="54.5" y="91.3">2</text>
<text x="54.5" y="93.8">3</text>
<text x="54.5" y="96.4">4</text>
<text x="54.5" y="98.9">5</text>
<text x="54.5" y="101.5">6</text>
<text x="54.5" y="104">7</text>
<text x="54.5" y="106.5">8</text>
<text x="363.8" y="106.5">1</text>
<text x="376.5" y="106.5">2</text>
<text x="53.9" y="111.6">10</text>
<text x="54.5" y="109.1">9</text>
<text x="370.7" y="111.2" transform="rotate(-90 370.7 111.2)">3</text>
<text x="53.9" y="114.2">11</text>
<text x="53.9" y="116.7">12</text>
<text x="132.6" y="172.6">1</text>
<text x="150.4" y="172.6">4</text>
<text x="132.6" y="177.7">2</text>
<text x="150.4" y="177.7">3</text>
<text x="114.8" y="190.4">1</text>
<text x="127.5" y="190.4">2</text>
<text x="121.8" y="195" transform="rotate(-90 121.8 195)">3</text>
<text x="132.6" y="220.8">1</text>
<text x="150.4" y="220.8">4</text>
<text x="132.6" y="225.9">2</text>
<text x="150.4" y="225.9">3</text>
<text x="114.8" y="238.6">1</text>
<text x="127.5" y="238.6">2</text>
<text x="121.8" y="243.3" transform="rotate(-90 121.8 243.3)">3</text>
<text x="180.2" y="263.6" transform="rotate(-90 180.2 263.6)">3</text>
<text x="173.3" y="266.6">1</text>
<text x="81.8" y="274.2">1</text>
<text x="88.8" y="271.2" transform="rotate(-90 88.8 271.2)">3</text>
<text x="107.2" y="274.2">1</text>
<text x="114.2" y="271.2" transform="rotate(-90 114.2 271.2)">3</text>
<text x="180.2" y="271.2" transform="rotate(-90 180.2 271.2)">2</text>
<text x="88.8" y="278.9" transform="rotate(-90 88.8 278.9)">2</text>
<text x="114.2" y="278.9" transform="rotate(-90 114.2 278.9)">2</text>
</g>
<g font-size="1.3" fill="#725600">
<text x="150.3" y="58.1">CAN1_TX</text>
<text x="197" y="58.1">CAN_STB</text>
<text x="150" y="65.7">CAN1_RX</text>
<text x="154.8" y="63.2">5V0</text>
<text x="197" y="65.7">3V3</text>
<text x="41" y="89.9">VIN</text>
<text x="277.8" y="157.6" transform="rotate(-90 277.8 157.6)">SYS</text>
<text x="162.7" y="173.7">DI1</text>
<text x="162.7" y="221.9">DI2</text>
<text x="72.1" y="253.8" transform="rotate(-90 72.1 253.8)">DO1_GATE</text>
<text x="72.1" y="297" transform="rotate(-90 72.1 297)">2_GATE</text>
</g>
</svg>
